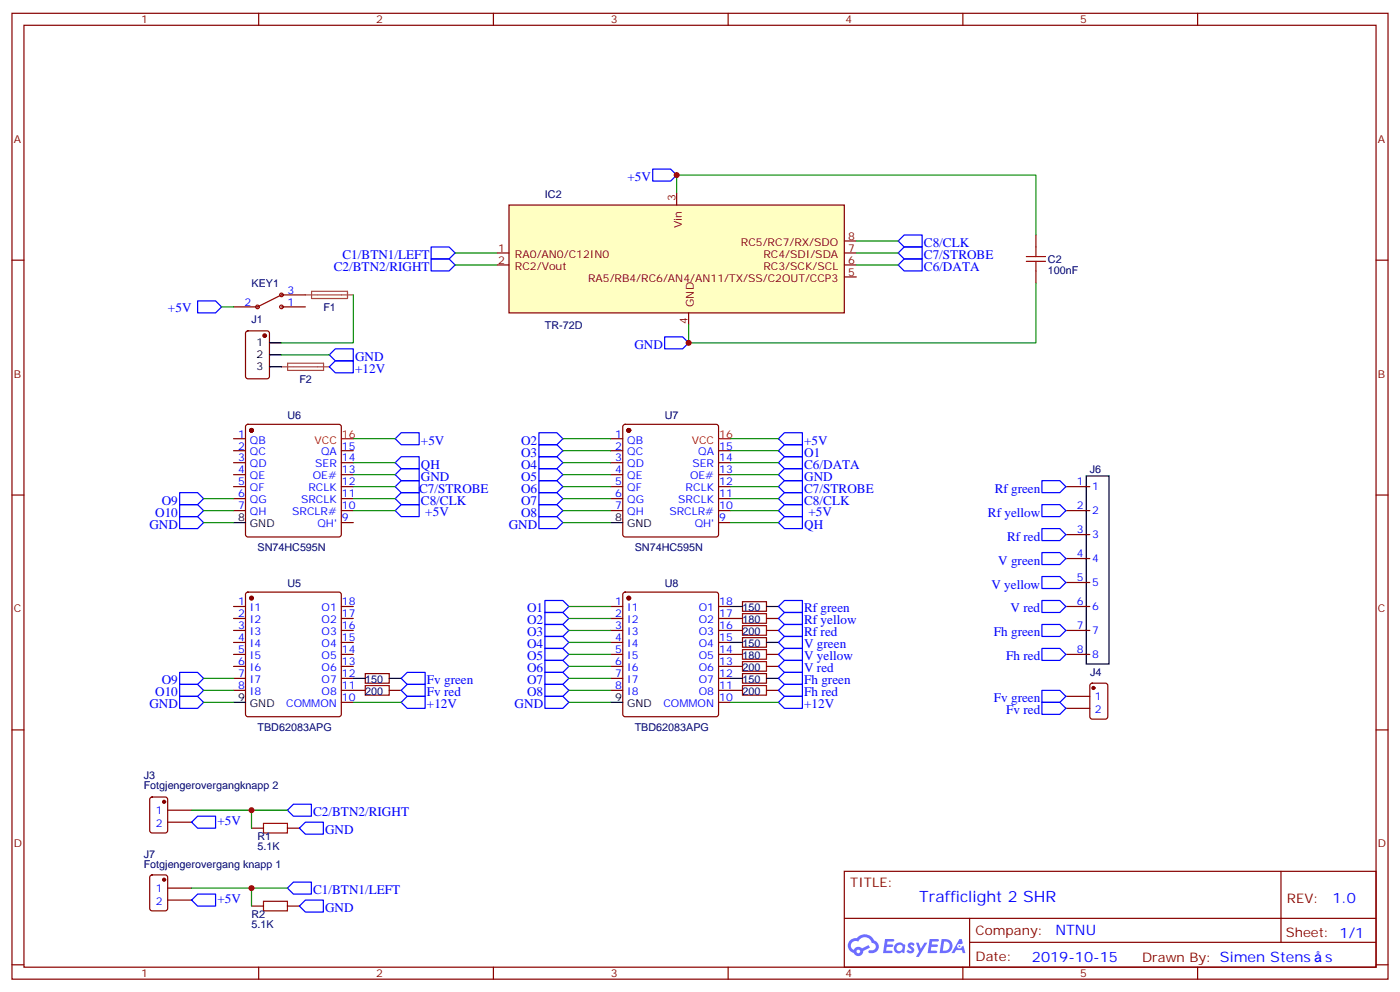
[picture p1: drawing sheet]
<svg xmlns="http://www.w3.org/2000/svg" width="412mm" height="292mm" viewBox="0 0 412 292" stroke-linecap="round" stroke-linejoin="round" font-family="sans-serif">
<g fill="none" stroke="#870000" stroke-width=".35">
<path d="M3.5 3.9h405.4v284.4h-405.4zM7.1 7.4h398.2v277.3h-398.2zM76.2 3.9v3.5M145.3 3.9v3.5M214.5 3.9v3.5M283.6 3.9v3.5M352.8 3.9v3.5M3.5 76.6h3.6M405.3 76.6h3.6M3.5 145.7h3.6M405.3 145.7h3.6M3.5 214.9h3.6"/>
<path d="M405.3 214.9h3.6M248.7 256.5h156.6v28.2h-156.6zM377.3 256.5v20.9M248.7 270.4h156.5M285.6 277.4h119.6M285.6 270.4v14.1M3.5 284h3.6M76.2 284.7v3.6M145.3 284.7v3.6M214.5 284.7v3.6M283.6 284.7v3.6M352.8 284.7v3.6"/>
<path d="M405.3 284h3.6"/>
</g>
<g fill="#5487ff">
<path d="M267.7 277.7a1.22 1.22 0 0 1 1.7 .2l-.4 .6a.47 .47 0 0 0-.3-.4 .47 .47 0 0 0-.5 .2l.1 .2a1.14 1.14 0 0 1 .8 1.8 1.14 1.14 0 0 1-1.9 0l-.2-.2 .5-.6 .7 .5a.29 .29 0 0 0 .3-.3 .29 .29 0 0 0-.2-.3 1.04 1.04 0 0 1-.6-1.7z"/>
<path d="M260.7 276.4h2.4l.3 .2-.2 .5-1.8 .1-.1 .8h1.5l.3 .4-.3 .4h-1.6l-.2 1.1h1.7l.2 .3-.2 .3-2.6 .1z"/>
<path d="M273.8 276.4h2.4l.3 .2-.1 .5-1.8 .1-.2 .8h1.6l.3 .4-.4 .4h-1.6l-.1 1.1h1.7l.2 .3-.2 .3-2.6 .1z"/>
<path d="M282.6 276.4h.7l.3 1.3-.6 .3a.69 .69 0 0 0-1 .3 .69 .69 0 0 0 .4 .9 .69 .69 0 0 0 .9-.6l.5-.2 .6 2.2h-.8l-.2-.9h-1.8l-.5 .9h-.8z"/>
<path d="M269.8 277.5h.8l.6 1.8 1.1-1.8h.9l-2.6 4.2h-.8l.9-1.5z"/>
<path d="M277.4 276.4l-.6 4.2h1.3a2.11 2.11 0 0 0 2.5-2.1 2.11 2.11 0 0 0-2.5-2.1zM278.1 277.2a1.39 1.39 0 0 1 1.7 1.4 1.39 1.39 0 0 1-1.8 1.3h-.3z"/>
<path d="M263.7 278.1a1.54 1.54 0 0 0-.1 2.1 1.54 1.54 0 0 0 2.2 .1l.6 .3 .3-2.3-.2-.3h-.4a1.49 1.49 0 0 0-2.4 .1zM264 279.1a.94 .94 0 0 1 1.8 0 .94 .94 0 0 1-1.8 0z"/>
<path d="M250.4 276.8a2.18 2.18 0 0 0 1.1 3.7 1.44 1.44 0 0 0 1.6 .9 1.44 1.44 0 0 0 1.2-1.4l2-1-.5-.8-1.9 1a1.47 1.47 0 0 0-2.4 .4 1.39 1.39 0 0 1-.7-1.9 1.39 1.39 0 0 1 2-.5 2.12 2.12 0 0 1 2.2-1.3 2.12 2.12 0 0 1 1.9 1.7 1.14 1.14 0 0 1 1.1 1.4 1.14 1.14 0 0 1-1.7 .7 .43 .43 0 0 0-.5 .4 .43 .43 0 0 0 .4 .5 1.98 1.98 0 0 0 2.5-1.2 1.98 1.98 0 0 0-1.2-2.6 3.1 3.1 0 0 0-5.3-.6l-.9 .1zM252.3 280.1a.55 .55 0 0 1 1.1 0 .55 .55 0 0 1-1.1 0z"/>
<circle cx="282.6" cy="278.5" r=".26"/>
</g>
<g fill="none" stroke="#870000" stroke-width=".35">
<path d="M179.9 129.2h3.5M179.9 132.7h3.5M179.9 136.2h3.5M179.9 139.7h3.5M183.7 125.1l.4-.2h26.9l.5 .2 .2 .5v31.8l-.3 .5-.4 .2h-26.9l-.4-.3-.3-.4v-31.8zM211.7 132.7h3.5M211.7 136.2h3.5M211.7 139.7h3.5M179.9 143.3h3.5M179.9 146.8h3.5M179.9 150.3h3.5M211.7 143.3h3.5"/>
<path d="M211.7 146.8h3.5M211.7 150.3h3.5M211.7 153.8h3.5M179.9 178.5h3.5M183.7 174.5l.4-.2h26.9l.5 .2 .2 .5v35.3l-.3 .5-.4 .2h-26.9l-.4-.2-.3-.5v-35.3zM211.7 178.5h3.5M179.9 182.1h3.5M179.9 185.6h3.5M179.9 189.1h3.5M179.9 192.7h3.5M179.9 196.2h3.5M179.9 199.7h3.5"/>
<path d="M211.7 182.1h3.5M211.7 185.6h3.5M211.7 189.1h3.5M211.7 192.7h3.5M211.7 196.2h3.5M211.7 199.7h3.5M179.9 203.2h3.5M211.7 203.2h3.5M211.7 206.8h3.5"/>
</g>
<g fill="#870000" stroke="#870000" stroke-width=".35">
<circle cx="185.2" cy="176.1" r=".53"/>
<circle cx="185.2" cy="126.7" r=".53"/>
</g>
<path d="M179.9 153.8h3.5M179.9 206.8h3.5" fill="none" stroke="#000" stroke-width=".35"/>
<path d="M211.7 129.2h3.5" fill="none" stroke="#f00" stroke-width=".35"/>
<path d="M149.9 60.4h98.8v31.7h-98.8z" fill="#ffffc2" stroke="#850000" stroke-width=".35"/>
<path d="M199.3 56.8v3.6M146.4 74.5h3.5M146.4 78h3.5M248.7 74.5h3.5M248.7 78h3.5M248.7 70.9h3.5M202.8 92.1v3.5M248.7 81.5h3.5" fill="none" stroke="#850000" stroke-width=".35"/>
<g fill="none" stroke="#870000" stroke-width=".35">
<path d="M305.2 69.2v3.5M305.2 79.8v3.5M68.8 90.3h7M72.6 97.6l.4-.2h5.7l.6 .4 .1 13-.5 .7h-5.9l-.6-.4-.1-13zM82.9 90.3h7.1M82.9 86.8h7.1M68.8 129.2h3.5M68.8 132.7h3.5M68.8 136.2h3.5M68.8 139.7h3.5M72.6 125.1l.4-.2h26.8l.5 .2 .2 .5v31.8l-.2 .5-.5 .2h-26.8l-.5-.3-.2-.4v-31.8zM100.5 132.7h3.6"/>
<path d="M100.5 136.2h3.6M100.5 139.7h3.6M68.8 143.3h3.5M68.8 150.3h3.5M68.8 146.8h3.5M100.5 143.3h3.6M100.5 150.3h3.6M100.5 146.8h3.6M100.5 153.8h3.6M314 143.3h7M314 150.3h7M314 157.4h7"/>
<path d="M68.8 178.5h3.5M72.6 174.5l.4-.2h26.8l.5 .2 .2 .5v35.3l-.2 .5-.5 .2h-26.8l-.5-.2-.2-.5v-35.3zM100.5 178.5h3.6M218.7 177.1h7.1v2.9h-7.1zM314 164.4h7M314 171.5h7M314 178.5h7M68.8 182.1h3.5M68.8 192.7h3.5M68.8 185.6h3.5M68.8 196.2h3.5M68.8 189.1h3.5"/>
<path d="M68.8 199.7h3.5M100.5 182.1h3.6M100.5 192.7h3.6M100.5 185.6h3.6M100.5 196.2h3.6M100.5 189.1h3.6M100.5 199.7h3.6M107.6 198.3h7.1v2.8h-7.1zM215.2 182.1h3.5M215.2 192.7h3.5M215.2 185.6h3.5M215.2 196.2h3.5"/>
<path d="M218.7 187.7h7.1v2.8h-7.1zM218.7 198.3h7.1v2.8h-7.1zM225.8 182.1h3.5M225.8 192.7h3.5M225.8 185.6h3.5M225.8 196.2h3.5M314 192.7h7M314 185.6h7M68.8 203.2h3.5M100.5 203.2h7.1M100.5 206.8h3.6M114.7 203.2h3.5"/>
<path d="M215.2 203.2h3.5M225.8 203.2h3.5M314 205h7M314 208.5h7M321.3 201.3l.4-.2h3.9l.7 .4v9.5l-.4 .6-4.2 .1-.6-.5-.1-9.4zM44.3 234.8l.5-.2h3.9l.6 .5 .1 9.4-.5 .7h-4.1l-.6-.4-.1-9.5zM49.4 238.5h7M44.3 257.8l.5-.2h3.9l.6 .4 .1 9.4-.5 .7h-4.1l-.6-.4-.1-9.4zM49.4 242h7M74.1 243.8h3.5M84.7 243.8h3.5M49.4 261.4h7"/>
<path d="M49.4 265h7M74.1 266.7h3.5M84.7 266.7h3.5"/>
</g>
<g fill="none" stroke="#000" stroke-width=".35">
<path d="M79.4 108h3.5M79.4 100.9h3.5M79.4 104.5h3.5M68.8 153.8h3.5M320 140.1h6.7v55.4h-6.7zM215.2 178.5h3.5M225.8 178.5h3.5M104.1 199.7h3.5M114.7 199.7h3.5M215.2 189.1h3.5M215.2 199.7h3.5M225.8 189.1h3.5"/>
<path d="M225.8 199.7h3.5M68.8 206.8h3.5"/>
</g>
<path d="M302.3 76.9h5.7M302.3 75.5h5.7M305.2 72.7v2.8M305.2 76.9v2.9M218.7 180.7h7.1v2.8h-7.1zM218.7 191.2h7.1v2.9h-7.1zM218.7 184.2h7.1v2.8h-7.1zM218.7 194.8h7.1v2.8h-7.1zM107.6 201.8h7.1v2.8h-7.1zM218.7 201.8h7.1v2.8h-7.1zM77.6 242.4h7.1v2.8h-7.1zM77.6 265.3h7.1v2.8h-7.1z" fill="none" stroke="#a10000" stroke-width=".35"/>
<g fill="#870000" stroke="#870000" stroke-width=".35">
<circle cx="74.1" cy="126.7" r=".53"/>
<circle cx="74.1" cy="176.1" r=".53"/>
<circle cx="322.1" cy="202.5" r=".44"/>
<circle cx="48.3" cy="259" r=".44"/>
<circle cx="48.3" cy="236" r=".44"/>
<circle cx="78" cy="98.8" r=".53"/>
</g>
<path d="M100.5 129.2h3.6" fill="none" stroke="#f00" stroke-width=".35"/>
<path d="M90 86.8h3.4M91.8 85.8h10.6v2.1h-10.6zM93.5 86.8h10.6M82.9 108h3.5M84.7 106.9h10.6v2.1h-10.6zM86.5 108h10.5" fill="none" stroke="#a64a4a" stroke-width=".35"/>
<g fill="none" stroke="#900" stroke-width=".35">
<path d="M82.9 86.8l-7.1 3.5"/>
<circle cx="75.8" cy="90.3" r=".53"/>
<circle cx="82.9" cy="90.3" r=".53"/>
<circle cx="82.9" cy="86.8" r=".53"/>
</g>
<g fill="none" stroke="#00f" stroke-width=".35">
<path d="M192.3 49.8h5.3l1.7 1.7-1.7 1.8h-5.3zM127 72.7h5.3l1.8 1.8-1.8 1.7h-5.3zM127 76.2h5.3l1.8 1.8-1.8 1.8h-5.3zM266.3 69.2h5.3v3.5h-5.3l-1.7-1.8zM266.3 72.7h5.3v3.5h-5.3l-1.7-1.7zM266.3 76.2h5.3v3.6h-5.3l-1.7-1.8zM58.2 88.6h5.3l1.8 1.7-1.8 1.8h-5.3zM195.8 99.2h5.3l1.7 1.7-1.7 1.8h-5.3zM98.8 102.7h5.3v3.5h-5.3l-1.8-1.7zM98.8 106.2h5.3v3.5h-5.3l-1.8-1.7zM118.2 127.4h5.3v3.5h-5.3l-1.8-1.7zM118.2 134.4h5.3v3.6h-5.3l-1.8-1.8z"/>
<path d="M118.2 138h5.3v3.5h-5.3l-1.8-1.8zM158.7 127.4h5.3l1.8 1.8-1.8 1.7h-5.3zM158.7 130.9h5.3l1.8 1.8-1.8 1.7h-5.3zM158.7 134.4h5.3l1.8 1.8-1.8 1.8h-5.3zM158.7 138h5.3l1.8 1.7-1.8 1.8h-5.3zM231.1 127.4h5.3v3.5h-5.3l-1.8-1.7zM231.1 130.9h5.3v3.5h-5.3l-1.8-1.7zM231.1 134.4h5.3v3.6h-5.3l-1.8-1.8zM231.1 138h5.3v3.5h-5.3l-1.8-1.8zM52.9 148.6h5.3l1.8 1.7-1.8 1.8h-5.3zM52.9 152.1h5.3l1.8 1.7-1.8 1.8h-5.3zM52.9 145h5.3l1.8 1.8-1.8 1.8h-5.3z"/>
<path d="M116.4 150.3l1.8-1.7h5.3v3.5h-5.3zM118.2 145h5.3v3.6h-5.3l-1.8-1.8zM118.2 141.5h5.3v3.5h-5.3l-1.8-1.7zM158.7 141.5h5.3l1.8 1.8-1.8 1.7h-5.3zM158.7 145h5.3l1.8 1.8-1.8 1.8h-5.3zM158.7 148.6h5.3l1.8 1.7-1.8 1.8h-5.3zM158.7 152.1h5.3l1.8 1.7-1.8 1.8h-5.3zM229.3 150.3l1.8-1.7h5.3v3.5h-5.3zM231.1 141.5h5.3v3.5h-5.3l-1.8-1.7zM231.1 145h5.3v3.6h-5.3l-1.8-1.8zM231.1 152.1h5.3v3.5h-5.3l-1.8-1.8zM306.9 155.6h5.3l1.8 1.8-1.8 1.7h-5.3z"/>
<path d="M306.9 148.6h5.3l1.8 1.7-1.8 1.8h-5.3zM306.9 141.5h5.3l1.8 1.8-1.8 1.7h-5.3zM160.5 176.8h5.3l1.8 1.7-1.8 1.8h-5.3zM231.1 176.8h5.3v3.5h-5.3l-1.8-1.8zM306.9 176.8h5.3l1.8 1.7-1.8 1.8h-5.3zM306.9 169.7h5.3l1.8 1.8-1.8 1.7h-5.3zM306.9 162.7h5.3l1.8 1.7-1.8 1.8h-5.3zM52.9 197.9h5.3l1.8 1.8-1.8 1.8h-5.3zM119.9 197.9h5.3v3.6h-5.3l-1.7-1.8zM160.5 180.3h5.3l1.8 1.8-1.8 1.7h-5.3zM160.5 183.8h5.3l1.8 1.8-1.8 1.8h-5.3zM160.5 187.4h5.3l1.8 1.7-1.8 1.8h-5.3z"/>
<path d="M160.5 190.9h5.3l1.8 1.8-1.8 1.7h-5.3zM160.5 194.4h5.3l1.8 1.8-1.8 1.7h-5.3zM160.5 197.9h5.3l1.8 1.8-1.8 1.8h-5.3zM229.3 196.2l1.8-1.8h5.3v3.5h-5.3zM231.1 180.3h5.3v3.5h-5.3l-1.8-1.7zM231.1 183.8h5.3v3.6h-5.3l-1.8-1.8zM231.1 187.4h5.3v3.5h-5.3l-1.8-1.8zM231.1 190.9h5.3v3.5h-5.3l-1.8-1.7zM231.1 197.9h5.3v3.6h-5.3l-1.8-1.8zM306.9 190.9h5.3l1.8 1.8-1.8 1.7h-5.3zM306.9 183.8h5.3l1.8 1.8-1.8 1.8h-5.3zM52.9 205h5.3l1.8 1.8-1.8 1.7h-5.3z"/>
<path d="M52.9 201.5h5.3l1.8 1.7-1.8 1.8h-5.3zM119.9 205h5.3v3.5h-5.3l-1.7-1.7zM119.9 201.5h5.3v3.5h-5.3l-1.7-1.8zM160.5 205h5.3l1.8 1.8-1.8 1.7h-5.3zM160.5 201.5h5.3l1.8 1.7-1.8 1.8h-5.3zM231.1 205h5.3v3.5h-5.3l-1.8-1.7zM231.1 201.5h5.3v3.5h-5.3l-1.8-1.8zM306.9 203.2h5.3l1.8 1.8-1.8 1.8h-5.3zM306.9 206.8h5.3l1.8 1.7-1.8 1.8h-5.3zM86.4 236.7h5.3v3.6h-5.3l-1.7-1.8zM56.4 242l1.8-1.7h5.3v3.5h-5.3zM90 242h5.2v3.6h-5.2l-1.8-1.8z"/>
<path d="M58.2 263.2h5.3v3.5h-5.3l-1.8-1.7zM84.7 261.4l1.7-1.7h5.3v3.5h-5.3zM90 265h5.2v3.5h-5.2l-1.8-1.8z"/>
</g>
<g fill="none" stroke="#008700" stroke-width=".35">
<path d="M199.3 56.8v-5.3h105.9v17.7M134.1 74.5h12.3M134.1 78h12.3M252.2 70.9h12.4M252.2 74.5h12.4M252.2 78h12.4M65.3 90.3h3.5M104.1 86.8v14.1h-21.2M305.2 83.3v17.6h-102.4v-5.3M82.9 104.5h14.1M104.1 129.2h12.3M104.1 136.2h12.3"/>
<path d="M104.1 139.7h12.3M165.8 129.2h14.1M165.8 132.7h14.1M165.8 136.2h14.1M165.8 139.7h14.1M215.2 132.7h14.1M215.2 129.2h14.1M215.2 136.2h14.1M215.2 139.7h14.1M60 153.8h8.8M60 146.8h8.8M60 150.3h8.8"/>
<path d="M104.1 143.3h12.3M104.1 146.8h12.3M104.1 150.3h12.3M165.8 153.8h14.1M165.8 143.3h14.1M165.8 146.8h14.1M165.8 150.3h14.1M215.2 153.8h14.1M215.2 143.3h14.1M215.2 146.8h14.1M215.2 150.3h14.1M167.6 178.5h12.3"/>
<path d="M60 199.7h8.8M167.6 182.1h12.3M167.6 185.6h12.3M167.6 189.1h12.3M167.6 192.7h12.3M167.6 196.2h12.3M167.6 199.7h12.3M60 206.8h8.8M60 203.2h8.8M104.1 206.8h14.1M167.6 206.8h12.3M167.6 203.2h12.3"/>
<path d="M215.2 206.8h14.1M56.4 238.5h28.3M74.1 238.5v5.3M56.4 261.4h28.3M74.1 261.4v5.3"/>
</g>
<g fill="#c00">
<circle cx="199.3" cy="51.5" r=".88"/>
<circle cx="202.8" cy="100.9" r=".88"/>
<circle cx="74.1" cy="238.5" r=".88"/>
<circle cx="74.1" cy="261.4" r=".88"/>
</g>
<text font-size="4.6" fill="#00f" x="270.8" y="265.5">Trafficlight 2 SHR</text>
<g font-size="4.2" fill="#00f">
<text x="392.5" y="265.8">1.0</text>
<text x="310.9" y="275.3">NTNU</text>
<text x="304" y="283.1">2019-10-15</text>
<text x="390.4" y="283.1">s</text>
</g>
<g font-size="3.9" fill="#00f">
<text x="184.8" y="53.3">+5V</text>
<text x="100.9" y="76.2">C1/BTN1/LEFT</text>
<text x="272.2" y="72.7">C8/CLK</text>
<text x="272.2" y="76.2">C7/STROBE</text>
<text x="98.3" y="79.8">C2/BTN2/RIGHT</text>
<text x="272.2" y="79.8">C6/DATA</text>
<text x="49.5" y="92">+5V</text>
<text x="104.6" y="106.2">GND</text>
<text x="186.9" y="102.7">GND</text>
<text x="104.6" y="109.7">+12V</text>
<text x="124" y="130.9">+5V</text>
<text x="153.5" y="130.9">O2</text>
<text x="236.9" y="130.9">+5V</text>
<text x="124" y="138">QH</text>
<text x="153.5" y="134.4">O3</text>
<text x="153.5" y="138">O4</text>
<text x="236.9" y="134.4">O1</text>
<text x="236.9" y="138">C6/DATA</text>
<text x="124" y="141.5">GND</text>
<text x="153.5" y="141.5">O5</text>
<text x="236.9" y="141.5">GND</text>
<text x="47.7" y="148.6">O9</text>
<text x="123.5" y="145">C7/STROBE</text>
<text x="124" y="148.6">C8/CLK</text>
<text x="153.5" y="145">O6</text>
<text x="153.5" y="148.6">O7</text>
<text x="236.9" y="145">C7/STROBE</text>
<text x="236.9" y="148.6">C8/CLK</text>
<text x="293" y="145">Rf green</text>
<text x="44" y="155.6">GND</text>
<text x="45.7" y="152.1">O10</text>
<text x="125.3" y="151.9">+5V</text>
<text x="149.8" y="155.6">GND</text>
<text x="153.5" y="152.1">O8</text>
<text x="236.9" y="155.6">QH</text>
<text x="238.2" y="151.9">+5V</text>
<text x="291" y="152.1">Rf yellow</text>
<text x="296.6" y="159.1">Rf red</text>
<text x="294" y="166.2">V green</text>
<text x="292.1" y="173.2">V yellow</text>
<text x="155.3" y="180.3">O1</text>
<text x="155.3" y="183.8">O2</text>
<text x="236.9" y="180.3">Rf green</text>
<text x="236.9" y="183.8">Rf yellow</text>
<text x="297.7" y="180.3">V red</text>
<text x="155.3" y="187.4">O3</text>
<text x="155.3" y="190.9">O4</text>
<text x="236.9" y="187.4">Rf red</text>
<text x="236.9" y="190.9">V green</text>
<text x="292.8" y="187.4">Fh green</text>
<text x="155.3" y="194.4">O5</text>
<text x="155.3" y="197.9">O6</text>
<text x="236.9" y="194.4">V yellow</text>
<text x="236.9" y="197.9">V red</text>
<text x="296.4" y="194.4">Fh red</text>
<text x="47.7" y="201.5">O9</text>
<text x="125.8" y="201.5">Fv green</text>
<text x="155.3" y="201.5">O7</text>
<text x="236.9" y="201.5">Fh green</text>
<text x="44" y="208.5">GND</text>
<text x="45.7" y="205">O10</text>
<text x="125.8" y="208.5">+12V</text>
<text x="125.8" y="205">Fv red</text>
<text x="151.6" y="208.5">GND</text>
<text x="155.3" y="205">O8</text>
<text x="236.9" y="208.5">+12V</text>
<text x="236.9" y="205">Fh red</text>
<text x="292.8" y="206.8">Fv green</text>
<text x="296.4" y="210.3">Fv red</text>
<text x="64" y="242.8">+5V</text>
<text x="92.3" y="240.3">C2/BTN2/RIGHT</text>
<text x="95.8" y="245.6">GND</text>
<text x="92.3" y="263.2">C1/BTN1/LEFT</text>
<text x="64" y="265.7">+5V</text>
<text x="95.8" y="268.5">GND</text>
</g>
<g font-size="3.9" fill="#800">
<text x="250.5" y="261.1">TITLE:</text>
<text x="379.1" y="265.8">REV:</text>
<text x="287.4" y="275.3">Company:</text>
<text x="378.7" y="275.9">Sheet: 1/1</text>
<text x="287.4" y="283">Date:</text>
<text x="336.4" y="283.1">Drawn By: Simen Stens</text>
</g>
<g font-size="3.2" fill="#800">
<text x="41.6" y="6.9">1</text>
<text x="110.8" y="6.9">2</text>
<text x="179.9" y="6.9">3</text>
<text x="249.1" y="6.9">4</text>
<text x="318.2" y="6.9">5</text>
<text x="4.1" y="42">A</text>
<text x="405.9" y="42">A</text>
<text x="4.1" y="111.2">B</text>
<text x="405.9" y="111.2">B</text>
<text x="4.1" y="180.3">C</text>
<text x="405.9" y="180.3">C</text>
<text x="4.1" y="249.4">D</text>
<text x="405.9" y="249.4">D</text>
<text x="41.6" y="287.7">1</text>
<text x="110.8" y="287.7">2</text>
<text x="179.9" y="287.7">3</text>
<text x="249.1" y="287.7">4</text>
<text x="318.2" y="287.7">5</text>
</g>
<g font-size="3.2" fill="#000080">
<text x="160.5" y="58.2">IC2</text>
<text x="308.7" y="77.3">C2</text>
<text x="308.7" y="80.5">100nF</text>
<text x="74.1" y="84.6">KEY1</text>
<text x="74.1" y="95.1">J1</text>
<text x="95.2" y="91.7">F1</text>
<text x="160.5" y="97">TR-72D</text>
<text x="88.2" y="112.9">F2</text>
<text x="84.7" y="123.4">U6</text>
<text x="195.8" y="123.4">U7</text>
<text x="321" y="139.3">J6</text>
<text x="75.8" y="162.2">SN74HC595N</text>
<text x="187" y="162.2">SN74HC595N</text>
<text x="84.7" y="172.8">U5</text>
<text x="195.8" y="172.8">U8</text>
<text x="218.7" y="179.8">150</text>
<text x="218.7" y="183.3">180</text>
<text x="218.7" y="190.4">150</text>
<text x="218.7" y="186.8">200</text>
<text x="218.7" y="193.9">180</text>
<text x="218.7" y="197.4">200</text>
<text x="107.6" y="201.1">150</text>
<text x="218.7" y="200.9">150</text>
<text x="321.2" y="199.1">J4</text>
<text x="107.6" y="204.5">200</text>
<text x="218.7" y="204.5">200</text>
<text x="75.8" y="215.1">TBD62083APG</text>
<text x="187" y="215.1">TBD62083APG</text>
<text x="42.3" y="232.2">Fotgjengerovergangknapp 2</text>
<text x="42.3" y="229.2">J3</text>
<text x="75.8" y="250.4">5.1K</text>
<text x="75.8" y="247.3">R1</text>
<text x="42.3" y="255.7">Fotgjengerovergang knapp 1</text>
<text x="42.3" y="252.6">J7</text>
<text x="74.1" y="273.3">5.1K</text>
<text x="74.1" y="270.2">R2</text>
</g>
<g font-size="3.2" fill="#840000">
<text x="199" y="59.2" transform="rotate(-90 199 59.2)">3</text>
<text x="200.8" y="67.2" transform="rotate(-90 200.8 67.2)">Vin</text>
<text x="249.9" y="70.6">8</text>
<text x="146.8" y="74.1">1</text>
<text x="146.8" y="77.6">2</text>
<text x="151.7" y="76">RA0/AN0/C12IN0</text>
<text x="218.2" y="72.4">RC5/RC7/RX/SDO</text>
<text x="224.9" y="76">RC4/SDI/SDA</text>
<text x="249.9" y="77.6">6</text>
<text x="249.9" y="74.1">7</text>
<text x="151.7" y="79.5">RC2/Vout</text>
<text x="173.2" y="83">RA5/RB4/RC6/AN4/AN11/TX/SS/C2OUT/CCP3</text>
<text x="224.9" y="79.5">RC3/SCK/SCL</text>
<text x="249.9" y="81.2">5</text>
<text x="202.5" y="95.3" transform="rotate(-90 202.5 95.3)">4</text>
<text x="204.3" y="90.3" transform="rotate(-90 204.3 90.3)">GND</text>
</g>
<g font-size="3.2" fill="#00f">
<text x="72.1" y="90">2</text>
<text x="84.7" y="90">1</text>
<text x="84.7" y="86.5">3</text>
<text x="70.1" y="128.8">1</text>
<text x="73.6" y="130.6">QB</text>
<text x="181.3" y="128.8">1</text>
<text x="184.7" y="130.6">QB</text>
<text x="70.1" y="132.3">2</text>
<text x="70.1" y="135.9">3</text>
<text x="73.6" y="134.1">QC</text>
<text x="73.6" y="137.6">QD</text>
<text x="92.9" y="137.6">SER</text>
<text x="94.6" y="134.1">QA</text>
<text x="100.7" y="135.9">14</text>
<text x="100.7" y="132.3">15</text>
<text x="181.3" y="132.3">2</text>
<text x="181.3" y="135.9">3</text>
<text x="184.7" y="134.1">QC</text>
<text x="184.7" y="137.6">QD</text>
<text x="204" y="137.6">SER</text>
<text x="205.7" y="134.1">QA</text>
<text x="211.8" y="135.9">14</text>
<text x="211.8" y="132.3">15</text>
<text x="70.1" y="139.4">4</text>
<text x="70.1" y="142.9">5</text>
<text x="73.6" y="141.1">QE</text>
<text x="92.1" y="141.1">OE#</text>
<text x="100.7" y="142.9">12</text>
<text x="100.7" y="139.4">13</text>
<text x="181.3" y="139.4">4</text>
<text x="181.3" y="142.9">5</text>
<text x="184.7" y="141.1">QE</text>
<text x="203.3" y="141.1">OE#</text>
<text x="211.8" y="142.9">12</text>
<text x="211.8" y="139.4">13</text>
<text x="317.2" y="142.9">1</text>
<text x="70.1" y="146.4">6</text>
<text x="70.1" y="150">7</text>
<text x="73.6" y="144.7">QF</text>
<text x="73.6" y="148.2">QG</text>
<text x="88.7" y="148.2">SRCLK</text>
<text x="90.9" y="144.7">RCLK</text>
<text x="100.7" y="150">10</text>
<text x="100.7" y="146.4">11</text>
<text x="181.3" y="146.4">6</text>
<text x="181.3" y="150">7</text>
<text x="184.7" y="144.7">QF</text>
<text x="184.7" y="148.2">QG</text>
<text x="199.8" y="148.2">SRCLK</text>
<text x="202" y="144.7">RCLK</text>
<text x="211.8" y="150">10</text>
<text x="211.8" y="146.4">11</text>
<text x="317.2" y="150">2</text>
<text x="321.7" y="144.3">1</text>
<text x="73.6" y="151.7">QH</text>
<text x="86.1" y="151.7">SRCLR#</text>
<text x="93.5" y="155.3">QH'</text>
<text x="100.7" y="153.5">9</text>
<text x="184.7" y="151.7">QH</text>
<text x="197.2" y="151.7">SRCLR#</text>
<text x="204.6" y="155.3">QH'</text>
<text x="211.8" y="153.5">9</text>
<text x="321.7" y="151.4">2</text>
<text x="317.2" y="157">3</text>
<text x="321.7" y="158.4">3</text>
<text x="317.2" y="164.1">4</text>
<text x="321.7" y="165.5">4</text>
<text x="317.2" y="171.1">5</text>
<text x="321.7" y="172.5">5</text>
<text x="70.1" y="178.2">1</text>
<text x="73.6" y="180">I1</text>
<text x="94.7" y="180">O1</text>
<text x="100.7" y="178.2">18</text>
<text x="181.3" y="178.2">1</text>
<text x="184.7" y="180">I1</text>
<text x="205.8" y="180">O1</text>
<text x="211.8" y="178.2">18</text>
<text x="317.2" y="178.2">6</text>
<text x="321.7" y="179.6">6</text>
<text x="70.1" y="181.7">2</text>
<text x="70.1" y="185.2">3</text>
<text x="73.6" y="183.5">I2</text>
<text x="94.7" y="183.5">O2</text>
<text x="100.7" y="185.2">16</text>
<text x="100.7" y="181.7">17</text>
<text x="181.3" y="181.7">2</text>
<text x="181.3" y="185.2">3</text>
<text x="184.7" y="183.5">I2</text>
<text x="205.8" y="183.5">O2</text>
<text x="211.8" y="185.2">16</text>
<text x="211.8" y="181.7">17</text>
<text x="317.2" y="185.2">7</text>
<text x="70.1" y="188.8">4</text>
<text x="73.6" y="187">I3</text>
<text x="73.6" y="190.5">I4</text>
<text x="94.7" y="190.5">O4</text>
<text x="94.7" y="187">O3</text>
<text x="100.7" y="188.8">15</text>
<text x="181.3" y="188.8">4</text>
<text x="184.7" y="187">I3</text>
<text x="184.7" y="190.5">I4</text>
<text x="205.8" y="190.5">O4</text>
<text x="205.8" y="187">O3</text>
<text x="211.8" y="188.8">15</text>
<text x="321.7" y="186.7">7</text>
<text x="70.1" y="192.3">5</text>
<text x="70.1" y="195.8">6</text>
<text x="73.6" y="194.1">I5</text>
<text x="73.6" y="197.6">I6</text>
<text x="94.7" y="197.6">O6</text>
<text x="94.7" y="194.1">O5</text>
<text x="100.7" y="195.8">13</text>
<text x="100.7" y="192.3">14</text>
<text x="181.3" y="192.3">5</text>
<text x="181.3" y="195.8">6</text>
<text x="184.7" y="194.1">I5</text>
<text x="184.7" y="197.6">I6</text>
<text x="205.8" y="197.6">O6</text>
<text x="205.8" y="194.1">O5</text>
<text x="211.8" y="195.8">13</text>
<text x="211.8" y="192.3">14</text>
<text x="317.2" y="192.3">8</text>
<text x="321.7" y="193.7">8</text>
<text x="70.1" y="199.4">7</text>
<text x="70.1" y="202.9">8</text>
<text x="73.6" y="201.1">I7</text>
<text x="94.7" y="201.1">O7</text>
<text x="100.7" y="202.9">11</text>
<text x="100.7" y="199.4">12</text>
<text x="181.3" y="199.4">7</text>
<text x="181.3" y="202.9">8</text>
<text x="184.7" y="201.1">I7</text>
<text x="205.8" y="201.1">O7</text>
<text x="211.8" y="202.9">11</text>
<text x="211.8" y="199.4">12</text>
<text x="73.6" y="204.6">I8</text>
<text x="84.3" y="208.2">COMMON</text>
<text x="94.7" y="204.6">O8</text>
<text x="100.7" y="206.4">10</text>
<text x="184.7" y="204.6">I8</text>
<text x="195.4" y="208.2">COMMON</text>
<text x="205.8" y="204.6">O8</text>
<text x="211.8" y="206.4">10</text>
<text x="322.5" y="206.1">1</text>
<text x="322.5" y="209.9">2</text>
<text x="45.9" y="239.6">1</text>
<text x="45.9" y="243.5">2</text>
<text x="45.9" y="262.5">1</text>
<text x="45.9" y="266.4">2</text>
</g>
<g font-size="3.2">
<text x="75.6" y="102">1</text>
<text x="75.6" y="105.5">2</text>
<text x="75.6" y="109">3</text>
<text x="70.1" y="153.5">8</text>
<text x="73.6" y="155.3">GND</text>
<text x="181.3" y="153.5">8</text>
<text x="184.7" y="155.3">GND</text>
<text x="70.1" y="206.4">9</text>
<text x="73.6" y="208.2">GND</text>
<text x="181.3" y="206.4">9</text>
<text x="184.7" y="208.2">GND</text>
</g>
<g font-size="3.2" fill="#f00">
<text x="92.6" y="130.6">VCC</text>
<text x="100.7" y="128.8">16</text>
<text x="203.8" y="130.6">VCC</text>
<text x="211.8" y="128.8">16</text>
</g>
</svg>
